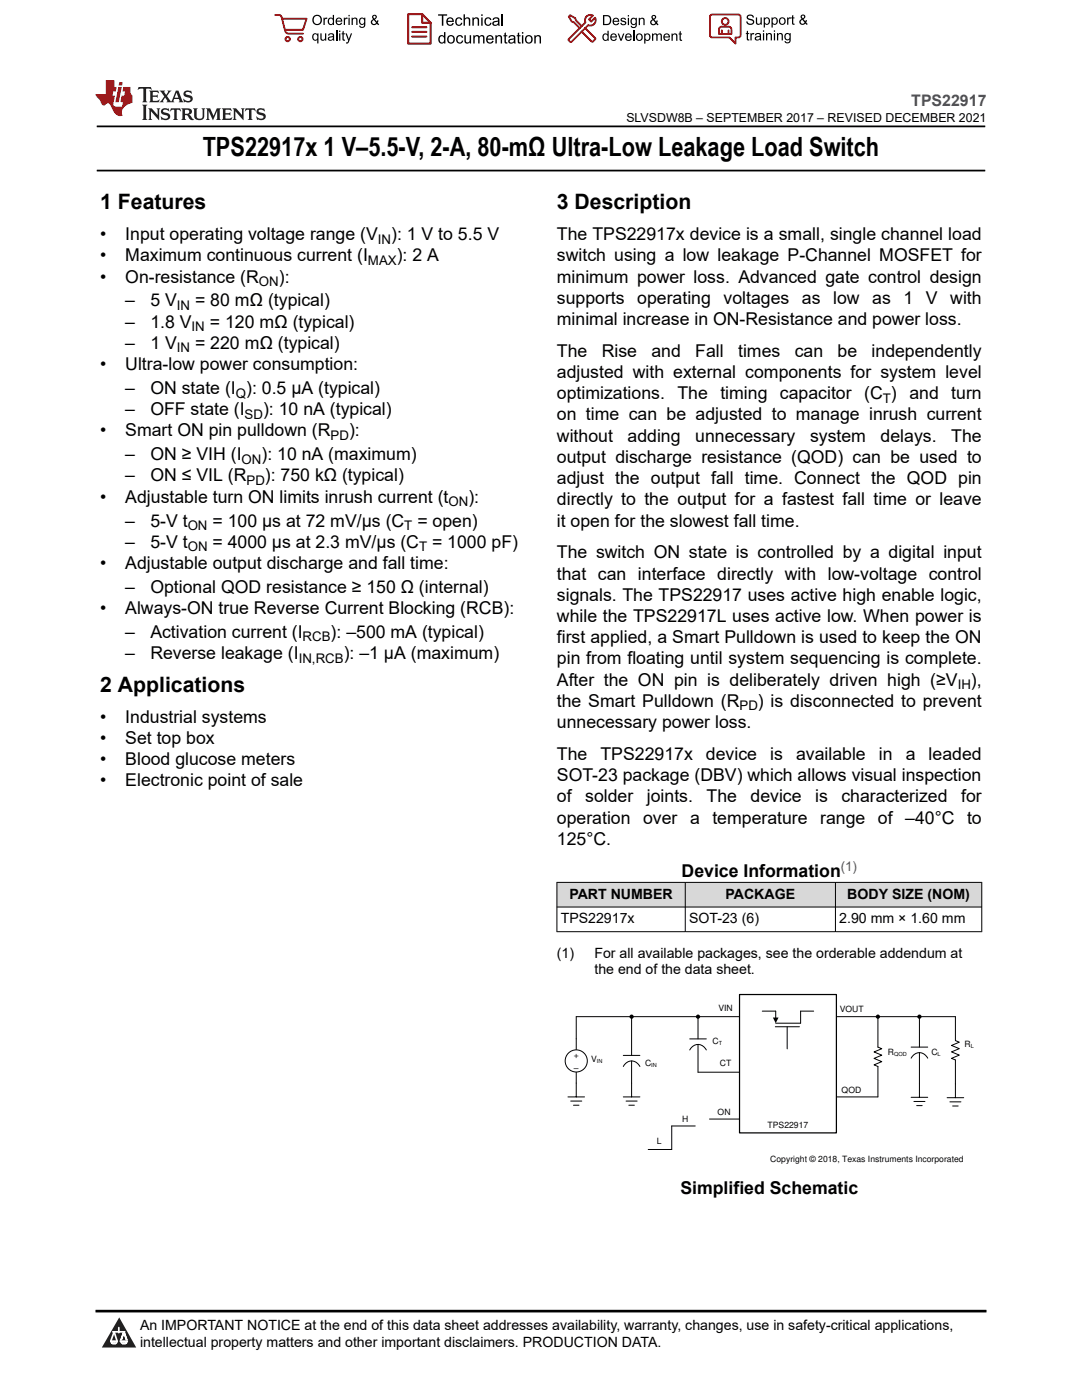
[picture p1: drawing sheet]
<svg xmlns="http://www.w3.org/2000/svg" width="216mm" height="279mm" viewBox="0 0 216 279" stroke-linecap="round" stroke-linejoin="round" font-family="sans-serif">
<path d="M19.3 25.2h177.3M19.3 34h177.3" fill="none" stroke="#000" stroke-width=".35"/>
<g fill="#d8d8d8">
<path d="M111.1 176.1h84.8v4.9h-84.8z" fill-rule="evenodd"/>
<path d="M111.2 176.2h25.5v4.8h-25.5z" fill-rule="evenodd"/>
<path d="M136.8 176.2h29.8v4.8h-29.8z" fill-rule="evenodd"/>
<path d="M166.8 176.2h29v4.8h-29z" fill-rule="evenodd"/>
</g>
<path d="M111.1 176.1h84.9M111.1 176v10M136.7 176v10M166.7 176v10M195.9 176v10M111.1 181h84.9M111.1 185.9h84.9M115 202.9h32.6M115 207.3v8.9" fill="none" stroke="#000" stroke-width=".2"/>
<circle cx="115" cy="211.7" r="2.21" fill="#fff"/>
<g fill="none" stroke="#000" stroke-width=".2">
<path d="M113.3 218.9h3.3M113.9 219.7h2.2M115 216.2v2.7M124.4 212.8a1.8 1.8 0 0 1 1.6-1.1 1.8 1.8 0 0 1 1.7 1.1M124.4 210.6h3.3M124.4 218.9h3.3M124.9 219.7h2.2M126 202.9v7.7M126 211.7v7.2M137.6 209.5a1.8 1.8 0 0 1 1.7-1.1 1.8 1.8 0 0 1 1.6 1.1M137.6 207.3h3.3M139.3 202.9v4.4"/>
<path d="M139.3 208.4v5.6h8.3M114.4 220.6h1.1M125.5 220.6h1.1"/>
<circle cx="115" cy="211.7" r="2.21"/>
</g>
<path d="M147.6 198.5h19.3v27.6h-19.3z" fill-rule="evenodd" fill="#fff"/>
<path d="M147.6 198.5h19.3v27.6h-19.3z" fill="none" stroke="#000" stroke-width=".25"/>
<g fill="none" stroke="#000" stroke-width=".2">
<path d="M115 202.9v4.4M125.8 202.9h.2M139 202.9h.3M152.1 201.8h2.7v1.4M154.7 204.9h4.8M157.1 204.9v4.4M162.4 201.8h-2.6v2.4h-5M166.9 202.9h23.7v4.8l.8 .3-1.5 .6 1.5 .7-1.5 .6 1.5 .7-1.5 .6 .7 .3v7.6M175.2 202.9v6.1l.8 .3-1.6 .6 1.6 .7-1.6 .6 1.6 .7-1.6 .6 .8 .3v6.1h-8.3M181.8 211.2a1.8 1.8 0 0 1 1.7-1.1 1.8 1.8 0 0 1 1.6 1.1M181.8 209h3.3M181.8 219h3.3"/>
<path d="M182.4 219.8h2.2M183.5 202.9v6.1M183.5 210.1v8.9M189 219.1h3.3M189.5 219.9h2.2M138.7 224.7h-4.7v4.7h-4.7M141.6 223.3h6M182.9 220.6h1.1M190.1 220.7h1.1"/>
</g>
<g fill="#000">
<path d="M154.2 203.1h1.1l-.5 1.1z"/>
<circle cx="126" cy="202.9" r=".42"/>
<circle cx="139.3" cy="202.9" r=".42"/>
<circle cx="175.2" cy="202.9" r=".42"/>
<circle cx="183.5" cy="202.9" r=".42"/>
</g>
<path d="M0 0h215.9v23.8h-215.9z" fill-rule="evenodd" fill="#fff"/>
<path d="M27.7 17.4l-.2 .6 .5-.3h.6v.1v2.2l-.2 .4h1l-.2-.4v-2.2v-.1h.5l.5 .3-.1-.6zM29.8 18.1l.2 .4v1.5l-.2 .4h1.9l.1-.6a1.08 1.08 0 0 1-1.3 .2v-.7h.6l.4 .2v-.6l-.4 .2h-.6v-.6l.2-.1a1 1 0 0 1 1 .2l-.1-.5zM31.8 18.1l1 1.1-1 1.2h.9l-.2-.2 .4-.7 .5 .7-.2 .2h1.6l-.2-.2 .1-.4h1l.1 .4-.1 .2h.9l-.2-.3-.8-2h-.5l-1 2.2-.8-1.1 .9-1.1h-.8l.2 .2-.5 .7-.3-.7 .1-.2zM35.2 18.5l.4 1h-.8zM36.8 18.2a.65 .65 0 0 0-.2 .7 .65 .65 0 0 0 .6 .5l.7 .2 .1 .2a.79 .79 0 0 1-.7 .4 .79 .79 0 0 1-.7-.5l.1 .7 .2-.1a.93 .93 0 0 0 1.1 .1 .93 .93 0 0 0 .4-1 1.46 1.46 0 0 0-1.2-.6l-.1-.3a1.09 1.09 0 0 1 1.2 .2l-.2-.6-.1 .1-.6-.2zM28.4 20.9l.2 .4v2.3l-.2 .3h1l-.2-.3v-2.3l.2-.4zM29.6 21.6l.2 .4v1.6l-.2 .3h.8l-.3-.3v-1.4l1.7 1.8v-2l.2-.4h-.8l.2 .2 .1 1.1-1.2-1.3zM32.3 21.8a.65 .65 0 0 0-.2 .7 .65 .65 0 0 0 .7 .4l.6 .2 .1 .2a.79 .79 0 0 1-.7 .4 .79 .79 0 0 1-.7-.5l.1 .7 .2-.1a.93 .93 0 0 0 1.1 .1 .93 .93 0 0 0 .4-.9 1.46 1.46 0 0 0-1.2-.6l-.1-.4a1.09 1.09 0 0 1 1.2 .2l-.2-.6-.1 .1-.6-.1zM34.1 21.6l-.1 .7a.63 .63 0 0 1 .7-.4l.1 1.7-.3 .3h1l-.2-.3v-1.7a.66 .66 0 0 1 .8 .4l-.1-.7zM36.2 21.6l.2 .4v1.6l-.2 .3h.9l-.2-.2v-.7h.5l.1 .2a.79 .79 0 0 0 1.2 .6l-1-.9a.61 .61 0 0 0 .6-.6 .61 .61 0 0 0-.5-.6zM36.9 21.9h.2a.47 .47 0 0 1 .5 .1 .47 .47 0 0 1 .1 .5l-.2 .2h-.6zM38.5 21.6l.2 .2a2.27 2.27 0 0 0 .4 2 1.04 1.04 0 0 0 1.7-.7v-1.3l.2-.2h-.8l.2 .4v1.1a.6 .6 0 0 1-.6 .6 .6 .6 0 0 1-.6-.6v-1.1l.3-.4zM41.1 21.6l.2 .4v1.6l-.2 .3h.7l-.2-.3v-1.5l.9 1.9 .8-1.9v1.5l-.2 .3h1l-.3-.3v-1.6l.3-.4h-.8l-.7 1.5-.7-1.5zM44.3 21.6l.2 .4v1.6l-.2 .3h1.9l.1-.5a1.09 1.09 0 0 1-1.3 .1v-.6h.6l.4 .1v-.6l-.4 .2h-.6v-.6l.2-.1a1.01 1.01 0 0 1 1 .3l-.1-.6zM46.4 21.6l.3 .4v1.6l-.3 .3h.8l-.2-.3v-1.4l1.6 1.8v-2l.2-.4h-.7l.2 .2v1.1l-1.2-1.3zM49 21.6l-.1 .7a.63 .63 0 0 1 .8-.4v1.7l-.3 .3h1l-.2-.3v-1.7a.66 .66 0 0 1 .8 .4l-.1-.7zM51.4 21.8a.65 .65 0 0 0-.2 .7 .65 .65 0 0 0 .6 .4l.6 .2 .2 .2a.79 .79 0 0 1-.8 .4 .79 .79 0 0 1-.6-.5l.1 .7 .2-.1a.93 .93 0 0 0 1 .1 .93 .93 0 0 0 .5-.9 1.46 1.46 0 0 0-1.3-.6l-.1-.4a1.09 1.09 0 0 1 1.3 .2l-.2-.6-.2 .1-.5-.1z" fill="#231f20"/>
<path d="M21.1 16v2.8h-2.1l.1 .3 .9 1a.95 .95 0 0 0 .9 .9 .59 .59 0 0 1 .6-.4 .59 .59 0 0 1 .5 .4l.4 .8a1.59 1.59 0 0 0 2.1 1.3 1.61 1.61 0 0 1 1-2.2l1-.4-.1-1.5a1.59 1.59 0 0 1-.4-1.6h-1.4l-.2 .9h.5l-.1 .8h-.5l-.2 1v.2l.4 .1-.2 .9h-.6a.73 .73 0 0 1-1.1-.7l.3-1.5h-.5l.2-.8h.5l.2-.9h-.5v-1.4zM23.6 17.4l-.6 3h.7l.6-3zM23.8 16.4l-.1 .7h.7l.1-.7z" fill="#ed1c24"/>
<g fill="#000">
<path d="M62.3 4a1 1 0 0 1 2 0 1 1 0 0 1-2 0zM62.8 3.4a.78 .78 0 0 0-.1 1.1 .78 .78 0 0 0 1.1 .1 .78 .78 0 0 0 .1-1.1 .78 .78 0 0 0-1.1-.1z" fill-rule="evenodd"/>
<path d="M62.5 6.8l.4-.2 .4 .3v-.2h.2v2h-.2v-.7a.68 .68 0 0 1-.9-.1 .68 .68 0 0 1 0-.9zM62.6 7a.51 .51 0 0 0-.1 .6 .51 .51 0 0 0 .7 .2 .51 .51 0 0 0 .1-.7 .51 .51 0 0 0-.7-.1z" fill-rule="evenodd"/>
<path d="M64.5 3.5h.3v.3l.1-.3h.3l.1 .1-.1 .2a.32 .32 0 0 0-.3 0 .32 .32 0 0 0-.1 .4v.8h-.3z" fill-rule="evenodd"/>
<path d="M63.9 6.7h.3v.8a.36 .36 0 0 0 .3 .4 .36 .36 0 0 0 .4-.5v-.7h.2v1.4h-.2v-.2a.51 .51 0 0 1-.6 .2 .51 .51 0 0 1-.4-.5z" fill-rule="evenodd"/>
<path d="M65.6 3.7l.4-.2 .4 .2v-.7h.3v2h-.3v-.2a.7 .7 0 0 1-1-.1 .7 .7 0 0 1 .2-1zM65.8 3.8a.51 .51 0 0 0-.1 .7 .51 .51 0 0 0 .6 .2 .51 .51 0 0 0 .1-.7 .51 .51 0 0 0-.6-.2z" fill-rule="evenodd"/>
<path d="M65.6 6.8a.66 .66 0 0 1 .8-.1 .66 .66 0 0 1 .3 .8v.6h-.2l-.1-.2a.52 .52 0 0 1-.7 .2 .52 .52 0 0 1-.2-.6l.3-.2a.42 .42 0 0 0 .6-.3l-.3-.2-.3 .1-.1 .2h-.3zM65.7 7.6a.35 .35 0 0 0 .3 .4 .35 .35 0 0 0 .4-.4v-.2z" fill-rule="evenodd"/>
<path d="M67.7 6.1h.2v.3h-.2zM67.7 6.7h.2v1.4h-.2z" fill-rule="evenodd"/>
<path d="M67.1 3.7a.68 .68 0 0 1 .9-.1 .68 .68 0 0 1 .3 .7h-1.1a.42 .42 0 0 0 .3 .5 .42 .42 0 0 0 .5-.3h.3a.73 .73 0 0 1-1.1 .4 .73 .73 0 0 1-.1-1.2zM67.4 3.8l-.2 .3h.8l-.2-.4z" fill-rule="evenodd"/>
<path d="M68.6 3.5h.2v.3l.2-.3h.3l.1 .1-.1 .2a.32 .32 0 0 0-.4 0 .32 .32 0 0 0-.1 .4v.8h-.2z" fill-rule="evenodd"/>
<path d="M68.3 6.3l.3-.1v.5h.2v.1h-.2v.9l.3 .4a.36 .36 0 0 1-.4 0 .36 .36 0 0 1-.2-.4v-.9h-.1v-.1h.1z" fill-rule="evenodd"/>
<path d="M68.9 6.7h.3l.4 1.1 .4-1.1h.3l-.6 1.4a.51 .51 0 0 1-.6 .6l-.1-.3h.3l.2-.3z" fill-rule="evenodd"/>
<path d="M69.5 3h.3v.3h-.3zM69.5 3.5h.3v1.5h-.3z" fill-rule="evenodd"/>
<path d="M70.2 3.5h.2v.2a.52 .52 0 0 1 .6-.2 .52 .52 0 0 1 .3 .6v.9h-.2v-.9a.34 .34 0 0 0-.3-.4 .34 .34 0 0 0-.4 .3v1h-.2z" fill-rule="evenodd"/>
<path d="M71.8 3.7l.4-.2 .5 .2v-.2h.2v1.3a.64 .64 0 0 1-.5 .8 .64 .64 0 0 1-.7-.5h.2a.41 .41 0 0 0 .5 .2 .41 .41 0 0 0 .2-.5 .69 .69 0 0 1-.9-.1 .69 .69 0 0 1 .1-1zM72 3.8a.5 .5 0 0 0-.1 .7 .5 .5 0 0 0 .7 .1 .5 .5 0 0 0 .1-.6 .5 .5 0 0 0-.7-.2z" fill-rule="evenodd"/>
<path d="M74.4 3.1a.47 .47 0 0 1 .7 .1 .47 .47 0 0 1-.3 .7l.4 .4 .1-.3 .2 .1-.1 .4 .3 .3-.2 .2-.3-.3a.63 .63 0 0 1-1 .1 .63 .63 0 0 1 .3-1l-.3-.4zM74.5 3.4a.27 .27 0 0 0 .5 0 .27 .27 0 0 0-.5 0zM74.4 4.1a.4 .4 0 0 0 0 .6 .4 .4 0 0 0 .6-.1l-.4-.6z" fill-rule="evenodd"/>
<path d="M87.4 2.9h1.8v.2h-.7v2h-.3v-2h-.8z" fill-rule="evenodd"/>
<path d="M87.6 7.2l.5-.2 .5 .2v-.8h.3v2.3h-.3v-.2a.76 .76 0 0 1-1-.1 .76 .76 0 0 1-.1-1zM87.9 7.4a.58 .58 0 0 0-.2 .7 .58 .58 0 0 0 .8 .2 .58 .58 0 0 0 .1-.7 .58 .58 0 0 0-.7-.2z" fill-rule="evenodd"/>
<path d="M89.5 7.2a.81 .81 0 0 1 1.1 .1 .81 .81 0 0 1-.2 1.2 .81 .81 0 0 1-1.1-.2l-.1-.7zM89.6 7.4a.57 .57 0 0 0 0 .8 .57 .57 0 0 0 .8 0 .57 .57 0 0 0 0-.7 .57 .57 0 0 0-.8-.1z" fill-rule="evenodd"/>
<path d="M89.3 3.7a.77 .77 0 0 1 .9-.2 .77 .77 0 0 1 .4 .9h-1.3a.48 .48 0 0 0 .4 .5 .48 .48 0 0 0 .6-.3h.3a.83 .83 0 0 1-1.3 .4 .83 .83 0 0 1 0-1.3zM89.5 3.8l-.2 .4h1l-.3-.5z" fill-rule="evenodd"/>
<path d="M91 3.7a.7 .7 0 0 1 1.2 .3h-.2a.45 .45 0 0 0-.6-.3 .45 .45 0 0 0-.3 .6 .45 .45 0 0 0 .3 .6 .45 .45 0 0 0 .6-.4l.3 .1a.76 .76 0 0 1-1.1 .5 .76 .76 0 0 1-.3-1.1z" fill-rule="evenodd"/>
<path d="M91.2 7.2a.7 .7 0 0 1 1.2 .3l-.3 .1a.45 .45 0 0 0-.5-.4 .45 .45 0 0 0-.3 .7 .45 .45 0 0 0 .3 .6 .45 .45 0 0 0 .6-.4h.2a.76 .76 0 0 1-1 .5 .76 .76 0 0 1-.4-1.1z" fill-rule="evenodd"/>
<path d="M92.5 2.9h.3v.8a.59 .59 0 0 1 .7-.2 .59 .59 0 0 1 .3 .6v1h-.2v-1a.4 .4 0 0 0-.5-.4 .4 .4 0 0 0-.3 .5v.9h-.3z" fill-rule="evenodd"/>
<path d="M92.7 7h.2v.9a.41 .41 0 0 0 .5 .6 .41 .41 0 0 0 .3-.6v-.9h.3v1.7h-.3v-.3a.58 .58 0 0 1-.7 .3 .58 .58 0 0 1-.3-.7z" fill-rule="evenodd"/>
<path d="M94.3 3.5h.2v.2a.59 .59 0 0 1 .7-.2 .59 .59 0 0 1 .4 .6v1h-.3v-1a.41 .41 0 0 0-.4-.4 .41 .41 0 0 0-.4 .5v.9h-.2z" fill-rule="evenodd"/>
<path d="M94.4 7h.3v.3a.56 .56 0 0 1 1 0 .54 .54 0 0 1 .6-.3 .54 .54 0 0 1 .4 .5v1.2h-.3v-1.1a.34 .34 0 0 0-.3-.4 .34 .34 0 0 0-.4 .3v1.2h-.3v-1.1a.38 .38 0 0 0-.5-.3 .38 .38 0 0 0-.2 .5v.9h-.3z" fill-rule="evenodd"/>
<path d="M96 2.9h.3v.3h-.3zM96 3.5h.3v1.6h-.3z" fill-rule="evenodd"/>
<path d="M96.8 3.7a.7 .7 0 0 1 1.3 .3h-.3a.45 .45 0 0 0-.6-.3 .45 .45 0 0 0-.3 .6 .45 .45 0 0 0 .3 .6 .45 .45 0 0 0 .6-.4l.3 .1a.76 .76 0 0 1-1.1 .5 .76 .76 0 0 1-.3-1.1z" fill-rule="evenodd"/>
<path d="M97.2 7.2a.77 .77 0 0 1 .9-.1 .77 .77 0 0 1 .4 .8h-1.2a.48 .48 0 0 0 .3 .6 .48 .48 0 0 0 .6-.4l.3 .1a.83 .83 0 0 1-1.3 .3 .83 .83 0 0 1 0-1.3zM97.4 7.4l-.1 .3h.9l-.2-.4z" fill-rule="evenodd"/>
<path d="M98.8 7h.3v.3a.59 .59 0 0 1 .7-.3 .59 .59 0 0 1 .4 .7v1h-.3v-1a.41 .41 0 0 0-.5-.5 .41 .41 0 0 0-.3 .6v.9h-.3z" fill-rule="evenodd"/>
<path d="M98.4 3.7a.74 .74 0 0 1 1-.2 .74 .74 0 0 1 .3 .9v.7h-.3v-.2a.59 .59 0 0 1-.8 .3 .59 .59 0 0 1-.3-.8l1.1-.3a.42 .42 0 0 0-.4-.4 .42 .42 0 0 0-.5 .3h-.2zM98.6 4.5a.36 .36 0 0 0 .2 .5 .36 .36 0 0 0 .5-.2l.1-.5z" fill-rule="evenodd"/>
<path d="M100.7 6.6l.2-.1v.5h.3v.2h-.3v1l.1 .2h.2l.1 .3a.41 .41 0 0 1-.5-.1 .41 .41 0 0 1-.1-.4v-1h-.2v-.2h.2z" fill-rule="evenodd"/>
<path d="M101.6 7.2a.74 .74 0 0 1 .9-.2 .74 .74 0 0 1 .3 1l.1 .7h-.3v-.2a.59 .59 0 0 1-.8 .2 .59 .59 0 0 1-.3-.8l1-.3a.42 .42 0 0 0-.3-.4 .42 .42 0 0 0-.5 .3h-.3zM101.8 8.1a.36 .36 0 0 0 .1 .5 .36 .36 0 0 0 .5-.3l.2-.4z" fill-rule="evenodd"/>
<path d="M103.3 6.6l.3-.1v.5h.3v.2h-.3v1l.1 .2h.2v.3a.41 .41 0 0 1-.5-.1 .41 .41 0 0 1-.1-.4v-1h-.2v-.2h.2z" fill-rule="evenodd"/>
<path d="M104.1 6.4h.3v.3h-.3zM104.1 7h.3v1.7h-.3z" fill-rule="evenodd"/>
<path d="M105 7.2a.81 .81 0 0 1 1.1 .1 .81 .81 0 0 1-.1 1.2 .81 .81 0 0 1-1.2-.2v-.7zM105.2 7.4a.57 .57 0 0 0-.1 .8 .57 .57 0 0 0 .8 0 .57 .57 0 0 0 0-.7 .57 .57 0 0 0-.7-.1z" fill-rule="evenodd"/>
<path d="M106.6 7h.3v.3a.59 .59 0 0 1 .7-.3 .59 .59 0 0 1 .4 .7v1h-.3v-1a.41 .41 0 0 0-.5-.5 .41 .41 0 0 0-.3 .6v.9h-.3z" fill-rule="evenodd"/>
<path d="M120.3 3h.7a1 1 0 0 1 1 1 1 1 0 0 1-1 1h-.7zM120.6 3.2v1.6h.4a.77 .77 0 0 0 .7-.8 .77 .77 0 0 0-.7-.8z" fill-rule="evenodd"/>
<path d="M120.4 6.9l.4-.2 .4 .2v-.8h.3v2h-.3v-.1a.7 .7 0 0 1-.9-.2 .7 .7 0 0 1 .1-.9zM120.6 7a.51 .51 0 0 0-.1 .7 .51 .51 0 0 0 .6 .1 .51 .51 0 0 0 .1-.6 .51 .51 0 0 0-.6-.2z" fill-rule="evenodd"/>
<path d="M122 6.9a.68 .68 0 0 1 .8-.2 .68 .68 0 0 1 .3 .8h-1.1a.42 .42 0 0 0 .3 .5 .42 .42 0 0 0 .5-.3h.3a.73 .73 0 0 1-1.1 .3 .73 .73 0 0 1 0-1.1zM122.2 7l-.2 .3h.8l-.2-.4z" fill-rule="evenodd"/>
<path d="M122.4 3.7a.68 .68 0 0 1 .8-.1 .68 .68 0 0 1 .4 .8h-1.1a.42 .42 0 0 0 .3 .4 .42 .42 0 0 0 .5-.3l.3 .1a.73 .73 0 0 1-1.2 .3 .73 .73 0 0 1 0-1.2zM122.6 3.8l-.1 .3h.8l-.2-.3z" fill-rule="evenodd"/>
<path d="M123.9 3.7l.1-.1a.62 .62 0 0 1 .9 .3l-.2 .1a.29 .29 0 0 0-.3-.3 .29 .29 0 0 0-.3 .3l.1 .1a.58 .58 0 0 1 .6 .1 .58 .58 0 0 1 .1 .6 .67 .67 0 0 1-1.1-.2l.2-.1a.33 .33 0 0 0 .4 .4 .33 .33 0 0 0 .3-.4 .71 .71 0 0 1-.9-.6z" fill-rule="evenodd"/>
<path d="M123.3 6.7h.2l.4 1.2 .4-1.2h.3l-.6 1.4h-.2z" fill-rule="evenodd"/>
<path d="M125.3 3h.2v.3h-.2zM125.3 3.6h.2v1.4h-.2z" fill-rule="evenodd"/>
<path d="M124.9 6.9a.68 .68 0 0 1 .8-.2 .68 .68 0 0 1 .4 .8h-1.1a.42 .42 0 0 0 .3 .5 .42 .42 0 0 0 .5-.3h.3a.73 .73 0 0 1-1.2 .3 .73 .73 0 0 1 0-1.1zM125.1 7l-.1 .3h.8l-.2-.4z" fill-rule="evenodd"/>
<path d="M126 3.7l.4-.2 .4 .2v-.1h.3v1.2a.64 .64 0 0 1-.5 .8 .64 .64 0 0 1-.8-.5l.3 .1a.41 .41 0 0 0 .5 .2 .41 .41 0 0 0 .2-.6 .69 .69 0 0 1-.9-.1 .69 .69 0 0 1 .1-1zM126.2 3.9a.5 .5 0 0 0-.1 .6 .5 .5 0 0 0 .6 .2 .5 .5 0 0 0 .2-.7 .5 .5 0 0 0-.7-.1z" fill-rule="evenodd"/>
<path d="M126.9 7.4a.73 .73 0 0 1 1.4 0 .73 .73 0 0 1-1.4 0zM127.3 7a.5 .5 0 0 0-.1 .7 .5 .5 0 0 0 .7 0 .5 .5 0 0 0 0-.6 .5 .5 0 0 0-.6-.1z" fill-rule="evenodd"/>
<path d="M127.5 3.6h.2v.2a.52 .52 0 0 1 .6-.3 .52 .52 0 0 1 .3 .6v.9h-.2v-.9a.34 .34 0 0 0-.3-.4 .34 .34 0 0 0-.4 .3v1h-.2z" fill-rule="evenodd"/>
<path d="M128.5 6.7h.3v.2a.67 .67 0 0 1 .9 0 .67 .67 0 0 1 0 .9 .55 .55 0 0 1-.9 .2v.7h-.3zM128.9 7a.5 .5 0 0 0-.1 .7 .5 .5 0 0 0 .6 .1 .5 .5 0 0 0 .2-.6 .5 .5 0 0 0-.7-.2z" fill-rule="evenodd"/>
<path d="M130.1 6.7h.2v.2a.49 .49 0 0 1 .9 0l.4-.2a.42 .42 0 0 1 .5 .4v1h-.3v-.9a.3 .3 0 0 0-.2-.3 .3 .3 0 0 0-.4 .2v1h-.2v-.9a.33 .33 0 0 0-.5-.3 .33 .33 0 0 0-.2 .5v.7h-.2z" fill-rule="evenodd"/>
<path d="M130.1 3.1a.47 .47 0 0 1 .8 .1 .47 .47 0 0 1-.3 .7l.3 .4 .1-.2h.3l-.2 .5 .3 .3-.2 .2-.3-.3a.63 .63 0 0 1-1 .1 .63 .63 0 0 1 .3-1l-.2-.5zM130.2 3.5a.27 .27 0 0 0 .5 0 .27 .27 0 0 0-.5 0zM130.2 4.1a.4 .4 0 0 0 0 .7 .4 .4 0 0 0 .6-.2l-.5-.6z" fill-rule="evenodd"/>
<path d="M132.5 6.9a.68 .68 0 0 1 .9-.2 .68 .68 0 0 1 .3 .8h-1.1a.42 .42 0 0 0 .3 .5 .42 .42 0 0 0 .5-.3h.3a.73 .73 0 0 1-1.1 .3 .73 .73 0 0 1-.1-1.1zM132.7 7l-.1 .3h.8l-.2-.4z" fill-rule="evenodd"/>
<path d="M134 6.7h.2v.2a.52 .52 0 0 1 .6-.2 .52 .52 0 0 1 .4 .6v.8h-.3v-.8a.34 .34 0 0 0-.2-.4 .34 .34 0 0 0-.4 .2l-.1 1h-.2z" fill-rule="evenodd"/>
<path d="M135.6 6.3l.2-.1v.5h.3v.2h-.3v.8l.3 .4a.36 .36 0 0 1-.4 0 .36 .36 0 0 1-.1-.4v-.8h-.2v-.2h.2z" fill-rule="evenodd"/>
<path d="M149.2 3a.8 .8 0 0 1 1.2 .5h-.2a.44 .44 0 0 0-.5-.4 .44 .44 0 0 0-.4 .5l.2 .1a.9 .9 0 0 1 1 .8 .84 .84 0 0 1-.9 .5 .84 .84 0 0 1-.7-.7h.3a.52 .52 0 0 0 .5 .5 .52 .52 0 0 0 .5-.6l-.2-.1a.85 .85 0 0 1-1-.8z" fill-rule="evenodd"/>
<path d="M149 6.3l.3-.2v.5h.2v.2h-.2v.9l.2 .4a.36 .36 0 0 1-.4-.1 .36 .36 0 0 1-.1-.4v-.8h-.2v-.2h.2z" fill-rule="evenodd"/>
<path d="M149.7 6.6h.3v.2l.1-.2h.3l.1 .1-.1 .2a.32 .32 0 0 0-.3 0 .32 .32 0 0 0-.1 .4v.8h-.3z" fill-rule="evenodd"/>
<path d="M150.7 6.8a.66 .66 0 0 1 .9-.2 .66 .66 0 0 1 .3 .9v.6h-.2l-.1-.2a.52 .52 0 0 1-.7 .2 .52 .52 0 0 1-.2-.7l.2-.1a.42 .42 0 0 0 .7-.3l-.3-.2h-.3l-.1 .3-.3-.1zM150.9 7.5a.35 .35 0 0 0 .3 .5 .35 .35 0 0 0 .4-.4v-.3z" fill-rule="evenodd"/>
<path d="M150.8 3.5h.3v.8a.36 .36 0 0 0 .3 .5 .36 .36 0 0 0 .4-.5v-.8h.2v1.4h-.2v-.2a.51 .51 0 0 1-.6 .3 .51 .51 0 0 1-.4-.6z" fill-rule="evenodd"/>
<path d="M152.2 6.1h.3v.2h-.3zM152.2 6.6h.3v1.5h-.3z" fill-rule="evenodd"/>
<path d="M152.4 3.5h.2v.2a.67 .67 0 0 1 .9 0 .67 .67 0 0 1 .1 .9 .55 .55 0 0 1-1 .2v.7h-.2zM152.7 3.8a.5 .5 0 0 0-.1 .7 .5 .5 0 0 0 .7 .1 .5 .5 0 0 0 .1-.6 .5 .5 0 0 0-.7-.2z" fill-rule="evenodd"/>
<path d="M152.9 6.6h.2v.2a.52 .52 0 0 1 .6-.2 .52 .52 0 0 1 .3 .6v.9h-.2v-.9a.34 .34 0 0 0-.3-.4 .34 .34 0 0 0-.4 .2v1.1h-.2z" fill-rule="evenodd"/>
<path d="M153.9 3.5h.3v.2a.67 .67 0 0 1 .9 0 .67 .67 0 0 1 0 .9 .55 .55 0 0 1-.9 .2v.7h-.3zM154.3 3.8a.5 .5 0 0 0-.1 .7 .5 .5 0 0 0 .6 .1 .5 .5 0 0 0 .2-.6 .5 .5 0 0 0-.7-.2z" fill-rule="evenodd"/>
<path d="M154.4 6.1h.3v.2h-.3zM154.4 6.6h.3v1.5h-.3z" fill-rule="evenodd"/>
<path d="M155 6.6h.3v.2a.52 .52 0 0 1 .6-.2 .52 .52 0 0 1 .3 .6v.9h-.2v-.9a.34 .34 0 0 0-.3-.4 .34 .34 0 0 0-.4 .2v1.1h-.3z" fill-rule="evenodd"/>
<path d="M155.4 4.2a.75 .75 0 0 1 1.5 0 .75 .75 0 0 1-1.5 0zM155.8 3.8a.5 .5 0 0 0-.1 .7 .5 .5 0 0 0 .8 0 .5 .5 0 0 0 0-.7 .5 .5 0 0 0-.7 0z" fill-rule="evenodd"/>
<path d="M156.7 6.8l.4-.2 .5 .2v-.2h.2v1.3a.64 .64 0 0 1-.5 .7 .64 .64 0 0 1-.8-.4h.3a.41 .41 0 0 0 .5 .2 .41 .41 0 0 0 .2-.5 .69 .69 0 0 1-.9-.1 .69 .69 0 0 1 .1-1zM156.9 6.9a.5 .5 0 0 0-.1 .7 .5 .5 0 0 0 .6 .1 .5 .5 0 0 0 .2-.7 .5 .5 0 0 0-.7-.1z" fill-rule="evenodd"/>
<path d="M157.1 3.5h.2v.2l.1-.2h.3h.2l-.1 .3a.32 .32 0 0 0-.4 0 .32 .32 0 0 0-.1 .4v.7h-.2z" fill-rule="evenodd"/>
<path d="M158 3.1l.3-.1v.5h.2v.2h-.2v.8l.3 .4a.36 .36 0 0 1-.4 0 .36 .36 0 0 1-.2-.4v-.8h-.1v-.2h.1z" fill-rule="evenodd"/>
<path d="M159.9 3a.47 .47 0 0 1 .7 .1 .47 .47 0 0 1-.3 .7l.4 .5 .1-.3h.2l-.1 .5 .3 .3-.2 .2-.3-.3a.63 .63 0 0 1-1 .1 .63 .63 0 0 1 .3-1l-.3-.5zM160 3.4a.27 .27 0 0 0 .5 0 .27 .27 0 0 0-.5 0zM159.9 4.1a.4 .4 0 0 0 0 .6 .4 .4 0 0 0 .6-.2l-.4-.6z" fill-rule="evenodd"/>
</g>
<path d="M67.2 6.1v2M126.5 6.1v2" fill="none" stroke="#000" stroke-width=".25"/>
<g fill="none" stroke="#de0000" stroke-width=".37">
<path d="M54.9 3h.9a1.19 1.19 0 0 1 .6 1.2l.6 2.1a.85 .85 0 0 0 1 .4h2.5M56.3 3.7h4.9l-.7 2.2h-3.6M116.1 5.2l-1.2-1.1-.1-.5-1-.6-.3 .3 .6 1 .5 .2 1.1 1.1M116.8 5.6l1.9 2v.3l-.4 .4h-.3l-1.9-2zM116.8 5.6l.6-.6a1.07 1.07 0 0 0 1.2-.2 1.07 1.07 0 0 0 .1-1.3l-.7 .8-.5-.4 .8-.8a1.07 1.07 0 0 0-1.2 .2 1.07 1.07 0 0 0-.3 1.2l-3.3 3.3v.3l.3 .3h.2l2.1-2.1M141.7 3.1l.4-.2h5.3l.3 .2 .1 3.9-.2 .4-.8 .1v1.2l-1.3-1.2h-3.4l-.4-.2zM143.5 5.6l.5-.3 1.7 .1 .2 .5v.9h-2.4zM144 6.1v.7M145.4 6.1v.7"/>
<circle cx="57.4" cy="7.8" r=".44"/>
<circle cx="59.9" cy="7.8" r=".44"/>
<circle cx="144.7" cy="4.3" r=".67"/>
</g>
<path d="M100.2 2.9v2.2" fill="none" stroke="#000" stroke-width=".28"/>
<path d="M81.4 2.8h2.8v1.7h1.7v4.2h-4.5zM82.3 6.4h2.8M82.3 5.4h2.8M82.3 7.3h2.8M84.2 2.8l1.7 1.7" fill="none" stroke="#de0000" stroke-width=".42"/>
<path d="M0 261.4h215.9v18h-215.9z" fill-rule="evenodd" fill="#fff"/>
<path d="M23.8 262.9l3.4 6h-6.9z" fill="#231f20"/>
<path d="M22.1 267.7h1.3l-.4 .5h-.3a.55 .55 0 0 1-.6-.5z" fill-rule="evenodd" fill="#fff"/>
<path d="M22.1 267.7h1.3l-.4 .5h-.3a.55 .55 0 0 1-.6-.5z" fill="none" stroke="#231f20" stroke-width=".34"/>
<path d="M22.1 267.7h1.3l-.4 .5h-.5zM22.6 265.8h.1M22.6 265.8h2.3zM23.7 265.9h.1M23.7 264.9v1zM24 267.7h.1" fill="none" stroke="#fff" stroke-width=".34"/>
<path d="M24.7 265.8l-.7 1.9z" fill="#fff"/>
<path d="M24.7 265.8l-.7 1.9z" fill="none" stroke="#fff" stroke-width=".34"/>
<path d="M24.7 265.8l.7 1.9z" fill="#fff"/>
<path d="M24.7 265.8l.7 1.9zM25.3 267.7h.1" fill="none" stroke="#fff" stroke-width=".34"/>
<path d="M22.8 265.8l-.7 1.9z" fill="#fff"/>
<path d="M22.8 265.8l-.7 1.9z" fill="none" stroke="#fff" stroke-width=".34"/>
<path d="M22.8 265.8l.6 1.9z" fill="#fff"/>
<path d="M22.8 265.8l.6 1.9z" fill="none" stroke="#fff" stroke-width=".34"/>
<path d="M24.1 267.7h1.3a.65 .65 0 0 1-.6 .5 .65 .65 0 0 1-.7-.5z" fill-rule="evenodd" fill="#fff"/>
<path d="M24.1 267.7h1.3a.65 .65 0 0 1-.6 .5 .65 .65 0 0 1-.7-.5z" fill="none" stroke="#231f20" stroke-width=".34"/>
<path d="M24 267.7h.1M24.1 267.7h1.3l-.4 .5h-.5z" fill="none" stroke="#fff" stroke-width=".34"/>
<path d="M19 261.7h177.8" fill="none" stroke="#000" stroke-width=".53"/>
<text font-size="5.3" x="40.4" y="31.2">TPS22917x 1 V–5.5-V, 2-A, 80-mΩ Ultra-Low Leakage Load Switch</text>
<g font-size="4.2">
<text x="20" y="41.8">1 Features</text>
<text x="111.1" y="41.8">3 Description</text>
<text x="20" y="138.1">2 Applications</text>
</g>
<g font-size="3.5">
<text x="20" y="47.9">•</text>
<text x="25" y="47.9">Input operating voltage range (V</text>
<text x="78" y="47.9">): 1 V to 5.5 V</text>
<text x="111.1" y="47.9">The TPS22917x device is a small, single channel load</text>
<text x="20" y="52.2">•</text>
<text x="25" y="52.2">Maximum continuous current (I</text>
<text x="79.2" y="52.2">): 2 A</text>
<text x="111.1" y="52.2">switch using a low leakage P-Channel MOSFET for</text>
<text x="20" y="56.4">•</text>
<text x="25" y="56.4">On-resistance (R</text>
<text x="55.6" y="56.4">):</text>
<text x="111.1" y="56.4">minimum power loss. Advanced gate control design</text>
<text x="25" y="61.2">–</text>
<text x="25" y="65.4">–</text>
<text x="30" y="61.2">5 V</text>
<text x="30" y="65.4">1.8 V</text>
<text x="38.9" y="61.2">= 80 mΩ (typical)</text>
<text x="41.9" y="65.4">= 120 mΩ (typical)</text>
<text x="111.1" y="64.9">minimal increase in ON-Resistance and power loss.</text>
<text x="111.1" y="60.6">supports</text>
<text x="127.2" y="60.6">operating</text>
<text x="144.4" y="60.6">voltages</text>
<text x="160" y="60.6">as</text>
<text x="166.3" y="60.6">low</text>
<text x="174.1" y="60.6">as</text>
<text x="180.3" y="60.6">1</text>
<text x="184.8" y="60.6">V</text>
<text x="189.6" y="60.6">with</text>
<text x="25" y="69.6">–</text>
<text x="30" y="69.6">1 V</text>
<text x="38.9" y="69.6">= 220 mΩ (typical)</text>
<text x="111.1" y="71.2">The</text>
<text x="120.1" y="71.2">Rise</text>
<text x="130" y="71.2">and</text>
<text x="138.7" y="71.2">Fall</text>
<text x="147.3" y="71.2">times</text>
<text x="158.6" y="71.2">can</text>
<text x="167.1" y="71.2">be</text>
<text x="173.9" y="71.2">independently</text>
<text x="20" y="73.9">•</text>
<text x="25" y="73.9">Ultra-low power consumption:</text>
<text x="111.1" y="75.5">adjusted with external components for system level</text>
<text x="25" y="82.9">–</text>
<text x="25" y="78.6">–</text>
<text x="30" y="82.9">OFF state (I</text>
<text x="30" y="78.6">ON state (I ): 0.5 µA (typical)</text>
<text x="52.5" y="82.9">): 10 nA (typical)</text>
<text x="111.1" y="79.7">optimizations.</text>
<text x="111.1" y="83.9">on time can be adjusted to manage inrush current</text>
<text x="135.2" y="79.7">The</text>
<text x="143.7" y="79.7">timing</text>
<text x="155.6" y="79.7">capacitor (C )</text>
<text x="181.4" y="79.7">and</text>
<text x="189.8" y="79.7">turn</text>
<text x="20" y="87.1">•</text>
<text x="25" y="87.1">Smart ON pin pulldown (R</text>
<text x="69.7" y="87.1">):</text>
<text x="111.1" y="88.2">without</text>
<text x="125.2" y="88.2">adding</text>
<text x="138.7" y="88.2">unnecessary</text>
<text x="161.6" y="88.2">system</text>
<text x="175.7" y="88.2">delays.</text>
<text x="189.8" y="88.2">The</text>
<text x="25" y="91.9">–</text>
<text x="30" y="91.9">ON ≥ VIH (I</text>
<text x="52.2" y="91.9">): 10 nA (maximum)</text>
<text x="111.1" y="92.4">output discharge resistance (QOD) can be used to</text>
<text x="20" y="100.3">•</text>
<text x="25" y="96.1">–</text>
<text x="25" y="100.3">Adjustable turn ON limits inrush current (t</text>
<text x="30" y="96.1">ON ≤ VIL (R</text>
<text x="52.9" y="96.1">): 750 kΩ (typical)</text>
<text x="93.5" y="100.3">):</text>
<text x="111.1" y="96.6">adjust the output fall time. Connect the QOD pin</text>
<text x="111.1" y="100.9">directly to the output for a fastest fall time or leave</text>
<text x="25" y="105.1">–</text>
<text x="30" y="105.1">5-V t</text>
<text x="42.4" y="105.1">= 100 μs at 72 mV/μs (C</text>
<text x="83.3" y="105.1">= open)</text>
<text x="111.1" y="105.1">it open for the slowest fall time.</text>
<text x="20" y="113.6">•</text>
<text x="25" y="113.6">Adjustable output discharge and fall time:</text>
<text x="25" y="109.3">–</text>
<text x="30" y="109.3">5-V t</text>
<text x="42.4" y="109.3">= 4000 μs at 2.3 mV/μs (C</text>
<text x="86.2" y="109.3">= 1000 pF)</text>
<text x="111.1" y="111.4">The switch ON state is controlled by a digital input</text>
<text x="25" y="118.3">–</text>
<text x="30" y="118.3">Optional QOD resistance ≥ 150 Ω (internal)</text>
<text x="111.1" y="119.9">signals. The TPS22917 uses active high enable logic,</text>
<text x="111.1" y="115.7">that can interface directly with low-voltage control</text>
<text x="20" y="122.5">•</text>
<text x="25" y="122.5">Always-ON true Reverse Current Blocking (RCB):</text>
<text x="111.1" y="124.1">while the TPS22917L uses active low. When power is</text>
<text x="25" y="127.3">–</text>
<text x="25" y="131.5">–</text>
<text x="30" y="131.5">Reverse leakage (I</text>
<text x="30" y="127.3">Activation current (I</text>
<text x="66" y="127.3">): –500 mA (typical)</text>
<text x="68.6" y="131.5">): –1 µA (maximum)</text>
<text x="111.1" y="128.4">first applied, a Smart Pulldown is used to keep the ON</text>
<text x="111.1" y="136.8">After the ON pin is deliberately driven high (≥V</text>
<text x="111.1" y="132.6">pin from floating until system sequencing is complete.</text>
<text x="193.7" y="136.8">),</text>
<text x="111.1" y="141.1">the Smart Pulldown (R</text>
<text x="151.2" y="141.1">) is disconnected to prevent</text>
<text x="20" y="144.2">•</text>
<text x="20" y="148.5">•</text>
<text x="25" y="144.2">Industrial systems</text>
<text x="25" y="148.5">Set top box</text>
<text x="111.1" y="145.3">unnecessary power loss.</text>
<text x="20" y="152.7">•</text>
<text x="25" y="152.7">Blood glucose meters</text>
<text x="111.1" y="151.7">The</text>
<text x="111.1" y="155.9">SOT-23 package (DBV) which allows visual inspection</text>
<text x="119.8" y="151.7">TPS22917x</text>
<text x="140.9" y="151.7">device</text>
<text x="153.7" y="151.7">is</text>
<text x="158.8" y="151.7">available</text>
<text x="175.4" y="151.7">in</text>
<text x="180.7" y="151.7">a</text>
<text x="185.3" y="151.7">leaded</text>
<text x="20" y="156.9">•</text>
<text x="25" y="156.9">Electronic point of sale</text>
<text x="111.1" y="160.1">of</text>
<text x="116.8" y="160.1">solder</text>
<text x="129.1" y="160.1">joints.</text>
<text x="141" y="160.1">The</text>
<text x="149.8" y="160.1">device</text>
<text x="162.7" y="160.1">is</text>
<text x="167.9" y="160.1">characterized</text>
<text x="191.8" y="160.1">for</text>
<text x="111.1" y="164.4">operation</text>
<text x="128.3" y="164.4">over a</text>
<text x="142.2" y="164.4">temperature</text>
<text x="163.7" y="164.4">range</text>
<text x="175.2" y="164.4">of –40°C</text>
<text x="193" y="164.4">to</text>
<text x="111.1" y="168.6">125°C.</text>
<text x="136" y="174.9">Device Information</text>
<text x="135.8" y="238.2">Simplified Schematic</text>
</g>
<text font-size="3.2" fill="#00f" x="181.8" y="21.1">TPS22917</text>
<g font-size="2.8">
<text x="113.6" y="179.4">PART NUMBER</text>
<text x="144.8" y="179.4">PACKAGE</text>
<text x="169.1" y="179.4">BODY SIZE (NOM)</text>
<text x="111.9" y="184.3">TPS22917x</text>
<text x="137.5" y="184.3">SOT-23 (6)</text>
<text x="167.5" y="184.3">2.90 mm × 1.60 mm</text>
<text x="111.1" y="191.1">(1)</text>
<text x="118.6" y="191.1">For all available packages, see the orderable addendum at</text>
<text x="118.6" y="194.5">the end of the data sheet.</text>
<text x="27.9" y="265.5">An IMPORTANT NOTICE at the end of this data sheet addresses availability, warranty, changes, use in safety-critical applications,</text>
<text x="27.9" y="268.9">intellectual property matters and other important disclaimers. PRODUCTION DATA.</text>
</g>
<g font-size="2.6">
<text x="73.4" y="52.9">MAX</text>
<text x="75.4" y="48.6">IN</text>
<text x="51.7" y="57.1">ON</text>
<text x="35.3" y="61.9">IN</text>
<text x="35.3" y="70.3">IN</text>
<text x="38.2" y="66.1">IN</text>
<text x="47.1" y="79.3">Q</text>
<text x="48.8" y="83.6">SD</text>
<text x="176.2" y="80.4">T</text>
<text x="66" y="87.8">PD</text>
<text x="48.2" y="92.6">ON</text>
<text x="49.2" y="96.8">PD</text>
<text x="89.5" y="101">ON</text>
<text x="37.4" y="105.8">ON</text>
<text x="80.7" y="105.8">T</text>
<text x="37.5" y="110">ON</text>
<text x="83.6" y="110">T</text>
<text x="60.4" y="128">RCB</text>
<text x="59.6" y="132.2">IN,RCB</text>
<text x="191.1" y="137.5">IH</text>
<text x="147.6" y="141.8">PD</text>
</g>
<text font-size="2.6" fill="#00f" x="167.8" y="173.8">(1)</text>
<text font-size="2.5" x="125" y="24.3">SLVSDW8B – SEPTEMBER 2017 – REVISED DECEMBER 2021</text>
<g font-size="1.7">
<text x="143.4" y="201.8">VIN</text>
<text x="167.6" y="201.9">VOUT</text>
<text x="142.2" y="208.4">C</text>
<text x="192.5" y="208.9">R</text>
<text x="114.5" y="211.1">+</text>
<text x="114.5" y="213.7">±</text>
<text x="118" y="211.9">V</text>
<text x="128.7" y="212.8">C</text>
<text x="143.7" y="212.8">CT</text>
<text x="177.2" y="210.6">R</text>
<text x="185.8" y="210.6">C</text>
<text x="167.9" y="218.2">QOD</text>
<text x="136.1" y="223.8">H</text>
<text x="143.2" y="222.5">ON</text>
<text x="153.2" y="225.1">TPS22917</text>
<text x="131.1" y="228.3">L</text>
<text x="153.7" y="231.9">Copyright © 2018, Texas Instruments Incorporated</text>
</g>
<g font-size="1.1">
<text x="143.4" y="208.6">T</text>
<text x="193.7" y="209.2">L</text>
<text x="119.1" y="212.1">IN</text>
<text x="130" y="213">IN</text>
<text x="178.4" y="210.8">QOD</text>
<text x="187.1" y="210.8">L</text>
</g>
</svg>
